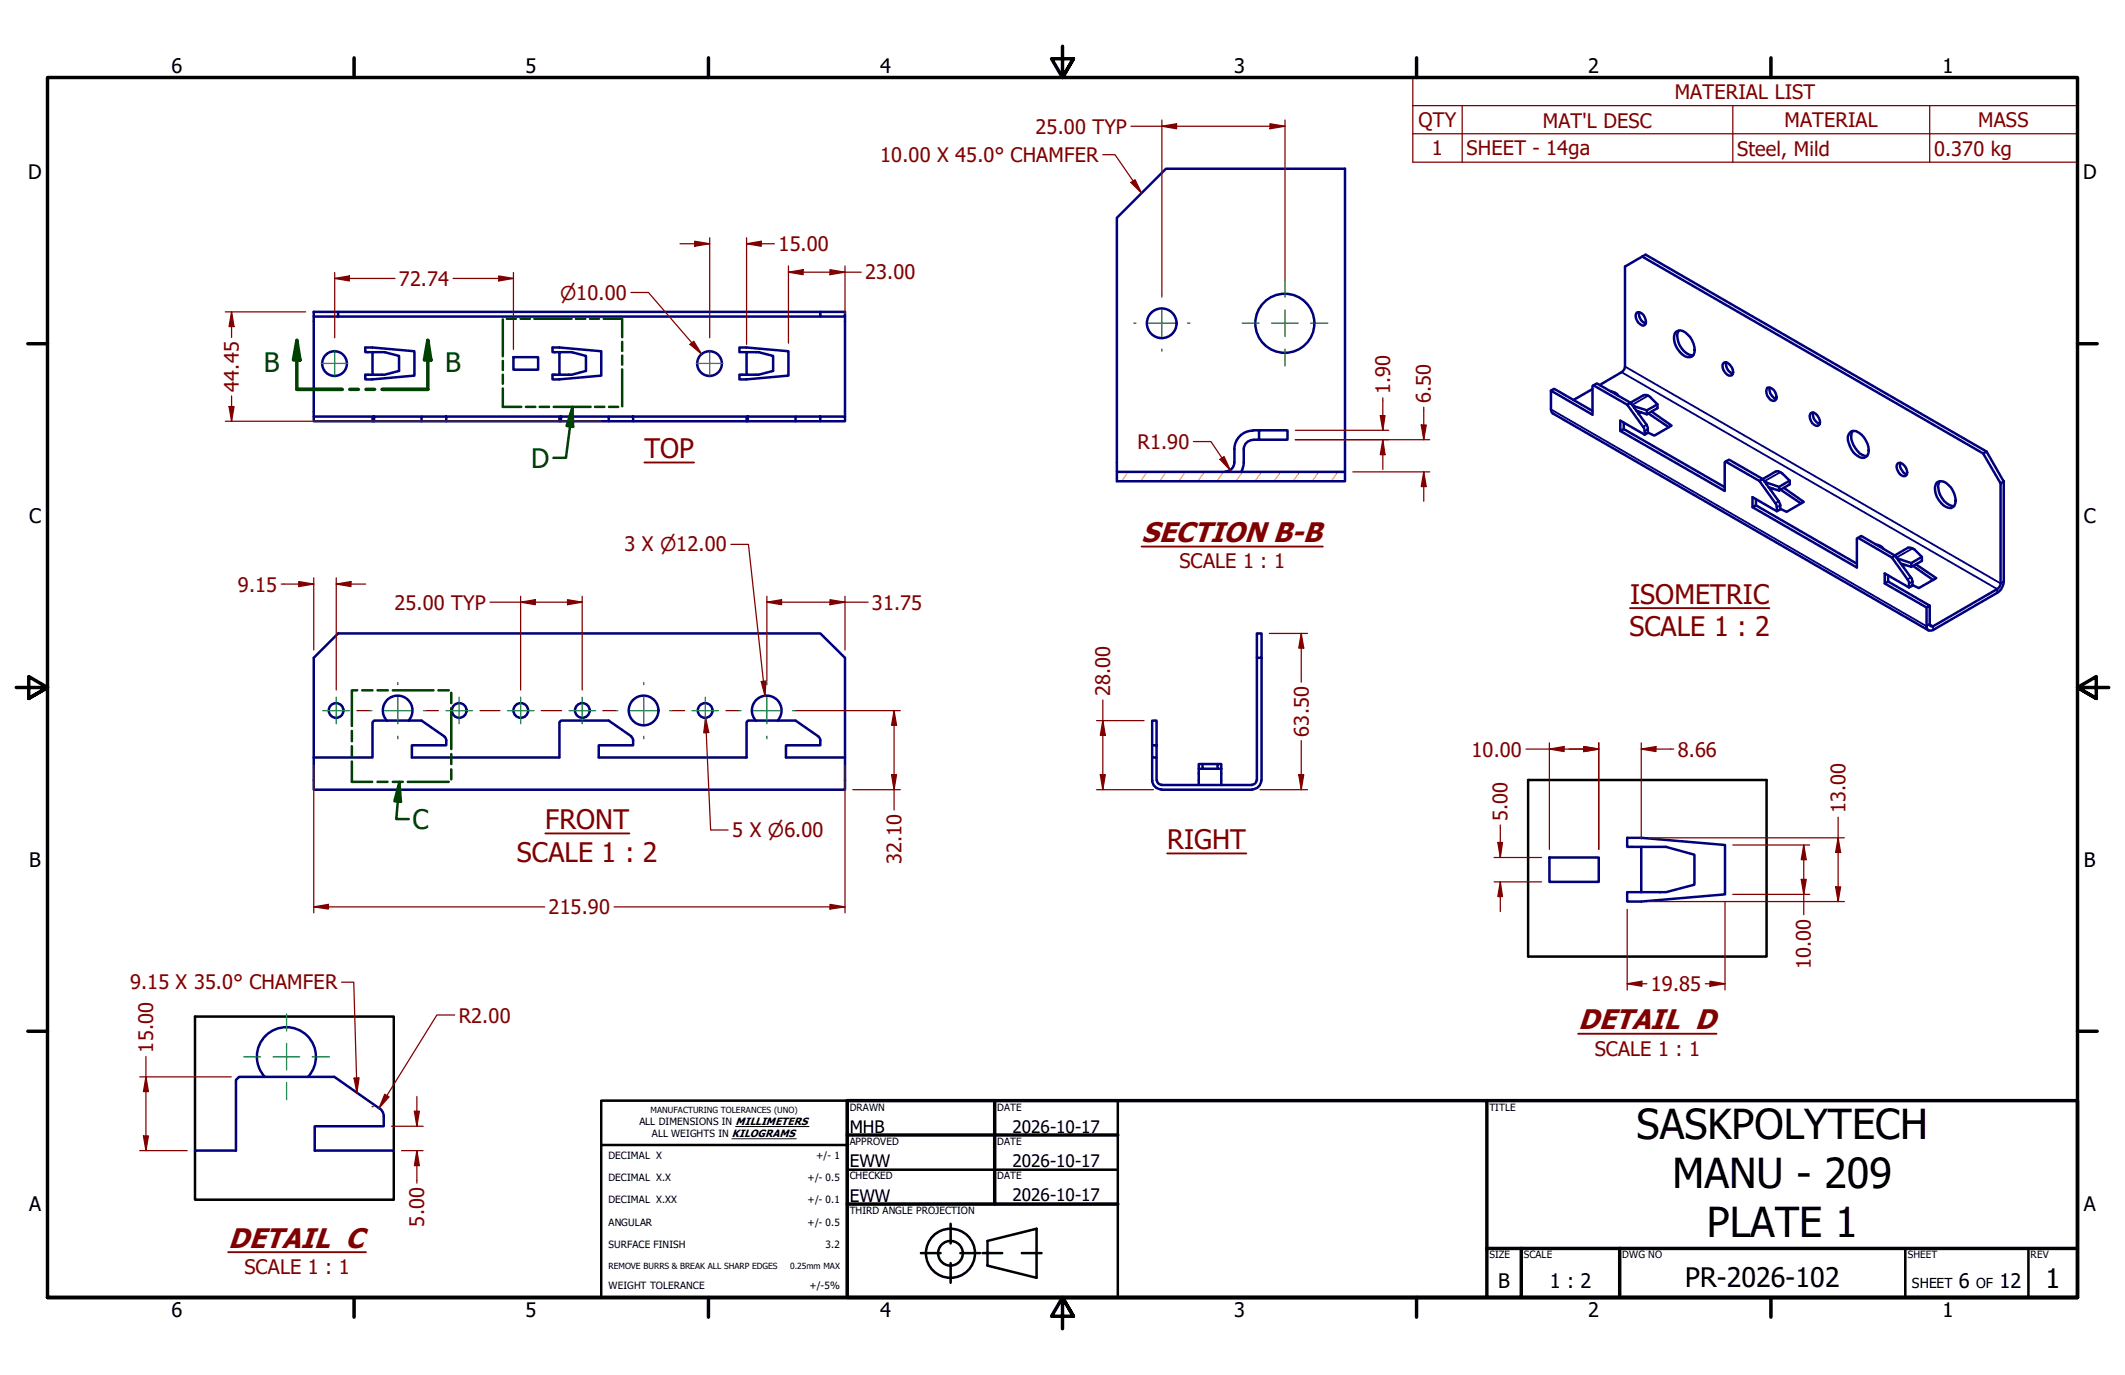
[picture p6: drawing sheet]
<svg xmlns="http://www.w3.org/2000/svg" width="432mm" height="279mm" viewBox="0 0 432 279" stroke-linecap="round" stroke-linejoin="round" font-family="sans-serif">
<!-- layer: Hatch (EDDT) -->
<path d="M229.2 95.9l-1.3 1.9M233.1 95.9l-1.3 1.9M237 95.9l-1.4 1.9M240.9 95.9l-1.4 1.9M244.7 95.9l-1.3 1.9M248.6 95.9l-1.3 1.9M252.5 95.9l-1.4 1.9M256.3 95.9l-1.3 1.9M260.2 95.9l-1.3 1.9M264.1 95.9l-1.3 1.9M268 95.9l-1.4 1.9M271.8 95.9l-1.3 1.9" fill="none" stroke="#ff8000" stroke-width=".2"/>
<!-- layer: Symbol (EDDT) -->
<path d="M130.9 94h10.1M232 111.1h36.8M331.2 123.6h28.3M110.8 169.4h17.1M237.2 173.4h16M320.7 210.1h28.1M46.4 254.4h28" fill="none" stroke="#800000" stroke-width=".38"/>
<!-- layer: Visible (EDDT) -->
<g fill="none" stroke="#000080" stroke-width=".51">
<path d="M333.7 52.1l69.3 40M63.8 63.4h4.9v.9h-4.9zM63.8 64.3v20.3M68.7 64.3h98M68.7 63.4h98M75.7 71.6h2.5l2.9 .7v3.1l-2.9 .7h-2.5zM75.7 71.6h-1.5v-1h1.5l8.5 .8v4.9l-8.5 .8h-1.5v-1h1.5M104.3 72.6h5v2.5h-5zM113.7 71.6h2.5l2.9 .7v3.1l-2.9 .7h-2.5zM113.7 71.6h-1.4v-1h1.4l8.5 .8v4.9l-8.5 .8h-1.4v-1h1.4M151.7 71.6h-1.5v-1h1.5l8.5 .8v4.9l-8.5 .8h-1.5v-1h1.5M151.7 71.6h2.5l2.9 .7v3.1l-2.9 .7h-2.5z"/>
<path d="M166.7 63.4h5v.9h-5zM171.7 64.3v20.3M315.2 79.4v3.8l.3 .8 76.4 44.1M323.6 79.1l-3.9 2.2M323.8 78.3l6.8 3.9M325.1 78.2l4.4-2.6a1.41 1.41 0 0 0 .7-1.1v-20.3l4.2-2.4 69.3 40M327.3 79.5a1.97 1.97 0 0 1 1.5 .9M332.6 63.5a1.7 1.7 0 0 1 1.6 2.5 1.04 1.04 0 0 1-1.3-.5 1.74 1.74 0 0 1-.3-2zM333.1 63.4a2.12 2.12 0 0 0 1.4 2.3M340.6 67.4a1.58 1.58 0 0 1 2.3 .5 4 4 0 0 1 1.2 4.2 1.43 1.43 0 0 1-2.2 0 4.3 4.3 0 0 1-1.6-4.3zM341.1 67.2a3.7 3.7 0 0 0 1 4 2.53 2.53 0 0 0 1.9 1M350.3 73.7a1.01 1.01 0 0 1 1.3 .5 1.63 1.63 0 0 1 .3 2.1 1.62 1.62 0 0 1-1.8-1.5v-.8z"/>
<path d="M350.8 73.7a2.05 2.05 0 0 0 1.3 2.2M359.1 78.8a1.7 1.7 0 0 1 1.6 2.5 1.01 1.01 0 0 1-1.3-.5 1.89 1.89 0 0 1-.3-2zM359.6 78.7a2.08 2.08 0 0 0 1.3 2.4M75.7 84.6h-11.9v1h11.9M76 84.6h-.3v1h.3v-1h9.7M76 85.6h9.7M85.7 84.6h5v1h-5zM90.7 85.6h23M90.7 84.6h23M114 84.6h-.3v1h.3v-1h9.7M114 85.6h9.7M123.7 84.6h5v1h-5z"/>
<path d="M128.7 85.6h23M128.7 84.6h23M152 84.6h-.3v1h.3v-1h9.7M152 85.6h9.7M161.7 84.6h5v1h-5zM166.7 84.6h5v1h-5M226.9 95.9v-51.6l10-10h36.4v63.5h-46.4v-1.9h46.4M250.8 91.2v2.8M250.8 93.9a1.87 1.87 0 0 1-1.8 1.9M252.7 93.9l-.1 .8-.4 1.1M252.7 91.2v2.8M254.6 87.5a3.8 3.8 0 0 0-3.8 3.8"/>
<path d="M254.6 89.4a1.87 1.87 0 0 0-1.9 1.9M254.6 89.3h7v-1.9h-5.8v1.9M254.6 87.4h1.2M329.2 87.6l21.3 12.2v-5.9l.8-.5 6.9 3.9 2.6-1.5a1.16 1.16 0 0 1 1.3 .4l1.6 1.5v.7l-2.2 1.3v-.8l2.2-1.2M329.9 87.2l-.7 .4v-2.1l5 2.8M329.9 85.9v1.3M329.9 87.2l20.6 11.8M330.6 82.2l.7-.3 3.3 4.4a2.06 2.06 0 0 1 .2 1.6l-.6 .4a2.06 2.06 0 0 0-.3-1.6zM331.3 81.9l2.6-1.6a1.26 1.26 0 0 1 1.4 .3l1.5 1.6v.7l-2.2 1.3v-.8l2.2-1.2M331.3 81.9l-6.8-4-.9 .5v5.9l-8.4-4.9 .6-.4 7.8 4.5M331.7 82.3l.3 .2M332 82.9v-.4l2.6 .9"/>
<path d="M332.5 83.4l2.1 .8M333.4 83.8l-.5 .3M335 84l4.1 2.8M335.6 83.6l4.1 2.9-3.5 2-1.4-.6M350.6 93.8l6.9 3.9M357.5 97.7l.7-.4 3.2 4.6a2.39 2.39 0 0 1 .4 1.6l-.7 .4a2.39 2.39 0 0 0-.4-1.7zM358.5 97.9l.4 .1M358.9 98.4v-.4l2.6 .9M359.3 99l2.2 .7M360.3 99.3l-.5 .3M361.8 99.5l4.2 2.8M362.5 99.1l4 2.9-3.5 2-1.2-.6"/>
<path d="M368 83.9a1.49 1.49 0 0 1 1.8 1.4 .85 .85 0 0 1-.5 1.3 1.84 1.84 0 0 1-1.3-2.7zM368.4 83.8a2.08 2.08 0 0 0 1.4 2.4M375.9 87.9a1.38 1.38 0 0 1 1.9 0 4 4 0 0 1 1.7 4.6 1.2 1.2 0 0 1-1.7 .3 4.7 4.7 0 0 1-2.3-4zM376.5 87.6a3.1 3.1 0 0 0 .5 3.5 2.72 2.72 0 0 0 2.4 1.5M385.6 94.2a1.51 1.51 0 0 1 1.9 1.4 .82 .82 0 0 1-.5 1.2 1.88 1.88 0 0 1-1.4-2.6zM386.1 94a2.08 2.08 0 0 0 1.4 2.4M393.6 98a1.74 1.74 0 0 1 2.3 .6 4 4 0 0 1 1.2 4.1 1.13 1.13 0 0 1-1.7 .3 4.2 4.2 0 0 1-2.1-4.5zM394.1 97.8a3.8 3.8 0 0 0 1.5 4.5l.5 .3 1 .3M403 92.1l.7-.3 3.5 6.1-.7 .3zM406.5 98.2v20.4a1.41 1.41 0 0 1-.7 1.1l-13.2 7.6-.4-.2-.1-.3v-3.7M407.2 97.9v20.3a2.98 2.98 0 0 1-1.4 2.3l-13 7.5a.84 .84 0 0 1-.9 .1 .84 .84 0 0 1-.4-.8v-3.9M356.1 103.1l21.2 12.2v-5.9l.9-.5 6.9 4"/>
<path d="M356.8 102.7l-.7 .4v-2.1l5 2.9M356.8 101.4v1.3M356.8 102.7l20.5 11.9M377.6 109.3l6.8 4M381.1 110.6a2.28 2.28 0 0 1 1.6 .9M383.7 118.2l8.4 4.9-.6 .3-8.5-4.8M383.7 118.2l-.7 .4v-2.1l4.9 2.9M383.7 116.9v1.3M384.4 113.3l.7-.4 3.2 4.4a2.39 2.39 0 0 1 .3 1.7l-.7 .4a1.73 1.73 0 0 0-.3-1.7zM385.1 112.8l2.6-1.5a1.73 1.73 0 0 1 1.4 .4l1.4 1.5v.8l-2.1 1.2M385.4 113.3l.4 .2M385.8 113.9v-.4l2.6 .9v.8l-2.2-.7"/>
<path d="M387.2 114.8l-.5 .3M388.7 115l4.1 2.9M389.3 114.7l4.1 2.8-3.5 2-1.3-.6M390.5 113.2l-2.1 1.2M68.7 128.7h98l5 5v26.8h-107.9v-26.8zM255.4 128.7h.9v5h-.9zM255.4 133.7v24.9M256.3 133.7v24.9M78.6 146.4a3 3 0 0 1 .1-4.2 3 3 0 0 1 4.2 0 3 3 0 0 1 .1 4.2M90.2 149.6l-4.5-3.2h-9.7l-.3 .3v7.2h-11.9M90.3 149.7l.4 .8M128.2 149.7l.5 .8"/>
<path d="M128.3 149.6l-4.6-3.2h-9.7l-.3 .3v7.2h-30v-2.5h7v-1M153.6 146.4a3 3 0 0 1 .1-4.2 3 3 0 0 1 4.2 0 3 3 0 0 1 .1 4.2M166.2 149.6l-4.5-3.2h-9.7l-.3 .3v7.2h-30v-2.5h7v-1M166.3 149.7l.4 .8M166.7 150.4v1h-7v2.5h12M234.1 151.4v2.5h.9v4.7M234.1 153.9v4.6a1.87 1.87 0 0 0 1.9 1.9M235 151.4v-5h-.9v5h.9v2.5M235.1 158.5a.92 .92 0 0 0 .9 .9M236 159.5h18.4M243.6 156.2h.7M244.3 155.3v.9h3.1"/>
<path d="M244.3 155.3h-.7v4.2M244.3 155.3h3.1M247.4 155.3h.8v.9h-.8zM248.2 156.2v3.3M255.3 158.5a.92 .92 0 0 1-.9 .9M256.3 158.5a1.87 1.87 0 0 1-1.9 1.9M236 160.5h18.4M314.8 174.2h10.1v5h-10.1zM333.5 172.1h5l5.8 1.6v6.1l-5.8 1.5h-5zM333.5 172.1h-2.9v-1.9h2.9l17 1.5v10l-17 1.5h-2.9v-1.9h2.9M53.8 218.8a6 6 0 0 1 .2-8.4 6 6 0 0 1 8.4 0 6 6 0 0 1 .2 8.4M77.1 225.2l-9.2-6.4h-19.3l-.7 .7v14.3h-8.3"/>
<path d="M77.1 225.2l.6 .6 .2 .7 .1 2.4h-14.1v4.9h16.1"/>
<circle cx="68" cy="73.9" r="2.51"/>
<circle cx="144.2" cy="73.9" r="2.51"/>
<circle cx="236.1" cy="65.7" r="3"/>
<circle cx="261.1" cy="65.7" r="6"/>
<circle cx="68.3" cy="144.4" r="1.49"/>
<circle cx="93.3" cy="144.4" r="1.49"/>
<circle cx="105.8" cy="144.4" r="1.49"/>
<circle cx="118.3" cy="144.4" r="1.49"/>
<circle cx="130.8" cy="144.4" r="3"/>
<circle cx="143.3" cy="144.4" r="1.49"/>
</g>
<!-- layer: Visible Narrow (EDDT) -->
<g fill="none" stroke="#000080" stroke-width=".38">
<path d="M329.5 75.6l76.3 44.1v.8M330.2 74.5l76.3 44.1 .7-.4M315.2 83.2l76.3 44.1 .6-.5 .7 .5v.7M332.7 83.6h-.1M334.6 86.3l-.7 .4M334.8 87.2l-.6 .4M334.9 80.4l-3.2 1.9M359.6 99.1h-.1M361.8 95.9l-3.3 1.9M361.4 101.9l-.7 .3M361.8 102.7l-.7 .4M386.5 114.6h-.2"/>
<path d="M388.3 117.3l-.7 .4M388.6 111.4l-3.2 1.9M388.6 118.2l-.7 .4"/>
</g>
<!-- layer: Break Line (EDDT) -->
<path d="M310.5 158.5h48.5v35.9h-48.5zM39.6 206.6h40.4v37.2h-40.4z" fill="none" stroke="#000" stroke-width=".51"/>
<!-- layer: Symbol (EDDT) -->
<path d="M287.1 21.5v-5.8h135v5.8M287.1 21.5h135v5.7M287.1 21.5v11.5h135v-5.8M287.1 27.2h135M297.1 21.5v11.5M352.1 21.5v11.5M392.1 21.5v11.5" fill="none" stroke="#800000" stroke-width=".25"/>
<!-- layer: Section Line (EDDT) -->
<path d="M60.3 79.1h9.2M60.3 69.2v4M71.1 79.1h1.7M74.4 79.1h1.7M77.7 79.1h9.2" fill="none" stroke="#004000" stroke-width=".7"/>
<path d="M60.3 69.2l.7 4h-1.4z" fill="#004000"/>
<path d="M60.3 69.2l.7 4h-1.4zM60.3 73.2v5.9M86.9 69.2v4" fill="none" stroke="#004000" stroke-width=".7"/>
<path d="M86.9 69.2l.7 4h-1.4z" fill="#004000"/>
<path d="M86.9 69.2l.7 4h-1.4zM86.9 73.2v5.9" fill="none" stroke="#004000" stroke-width=".7"/>
<!-- layer: Detail Boundary (EDDT) -->
<path d="M81.2 158.9l-.4 4" fill="none" stroke="#004000" stroke-width=".51"/>
<path d="M81.2 158.9l.3 4-1.4-.1z" fill="#004000"/>
<g fill="none" stroke="#004000" stroke-width=".51">
<path d="M116.3 82.7l-.5 4M71.5 154.7v4.2h4.1M71.5 148.5v2.1M71.5 151.6v2.1M72.6 140.3h-1.1v7.2M73.6 140.3h2.1M76.7 158.9h2M76.7 140.3h2.1M79.8 158.9h2.1M79.8 140.3h8.3M81.2 158.9l.3 4-1.4-.1zM82.9 158.9h8.3"/>
<path d="M89.1 140.3h2.1M91.7 140.8v2.1M91.7 143.9v8.3M91.7 153.2v2.1M91.7 156.3v2.1M80.8 162.9l-.3 3.5h2.6"/>
</g>
<path d="M116.3 82.7l.2 4-1.4-.1z" fill="#004000"/>
<g fill="none" stroke="#004000" stroke-width=".51">
<path d="M102.2 78.9v3.8h3.7M102.2 64.9v7.5M102.2 73.3v1.9M102.2 76.1v1.9M103 64.8h1.8M105.8 64.8h1.9M108.6 64.8h7.5M117 64.8h1.9M119.9 64.8h1.8M122.7 64.8h3.7v3.7M126.4 69.5v1.8M126.4 72.3v1.8"/>
<path d="M126.4 75.1v7.4M106.9 82.7h1.9M109.7 82.7h1.9M112.5 82.7h7.5M115.8 86.7l-.8 6.3h-2.5M116.3 82.7l.2 4-1.4-.1zM120.9 82.7h1.9M123.8 82.7h1.8"/>
</g>
<!-- layer: Border (EDDT) -->
<g fill="none" stroke="#000" stroke-width=".7">
<path d="M71.9 11.7v4M144 11.7v4M215.9 9.4v6.3l-2.2-3.8h4.4l-2.2 3.8 2.2-3.8M287.8 11.7v4M359.9 11.7v4M5.7 69.8h4M422.1 69.8h4M3.3 139.7h6.4l-3.9-2.2v4.4l3.9-2.2-3.9 2.2M428.5 139.7h-6.4l3.9-2.2v4.4l-3.9-2.2 3.9 2.2M5.7 209.5h4M422.1 209.5h4M172.1 223.6h250v40.1h-250z"/>
<path d="M172.1 230.6h55M202.1 223.6v21.1M302.1 223.6v40.1M172.1 244.7h55M302.1 253.7h120M309.1 253.7v10M329.1 253.7v10M9.7 263.7v-248h412.4v248h-412.4h412.4M71.9 263.7v4M144 263.7v4M218.1 267.5l-2.2-3.8 2.2 3.8h-4.4l2.2-3.8v6.3M287.8 263.7v4"/>
<path d="M359.9 263.7v4"/>
</g>
<!-- layer: Title (EDDT) -->
<g fill="none" stroke="#000" stroke-width=".51">
<path d="M122.2 223.6h49.9v40.1h-49.9zM122.2 232.7h49.9M172.1 237.7h55M227.1 223.6v40.1M187.1 254.6h4M193.2 248.7v4M193.2 256.7v4M195.1 254.6h4M199.6 254.6h4M200.7 252.2l9.9-2.5v10l-9.9-2.5zM207.6 254.6h4M387.2 253.7v10"/>
<path d="M412.2 253.7v10"/>
<circle cx="193.1" cy="254.7" r="5"/>
<circle cx="193.1" cy="254.7" r="2.51"/>
</g>
<path d="M148.7 231.4h13.1M149.5 228.9h14.9" fill="none" stroke="#000" stroke-width=".2"/>
<!-- layer: Dimension (EDDT) -->
<path d="M63.8 184.3h2.9" fill="none" stroke="#800000" stroke-width=".25"/>
<path d="M63.8 184.3l2.9-.5v.9z" fill="#800000"/>
<path d="M63.8 184.3l2.9-.5v.9zM168.7 184.3h3" fill="none" stroke="#800000" stroke-width=".25"/>
<path d="M168.7 183.8l3 .5-3 .4z" fill="#800000"/>
<path d="M47.1 82.6v3M63.8 155.5v30M171.7 155.5v30M66.7 184.3h44M124.8 184.3h43.9M168.7 183.8l3 .5-3 .4z" fill="none" stroke="#800000" stroke-width=".25"/>
<path d="M46.5 82.6h1.1l-.5 3z" fill="#800000"/>
<path d="M47.1 63.4v3M46.5 82.6h1.1l-.5 3z" fill="none" stroke="#800000" stroke-width=".25"/>
<path d="M47.1 63.4l.5 3h-1.1z" fill="#800000"/>
<path d="M45.8 63.4h16.3M47.1 63.4l.5 3h-1.1zM47.1 66.4v2.2M45.8 85.6h76.3M47.1 80.5v2.1M143.4 145.9l.1 3" fill="none" stroke="#800000" stroke-width=".25"/>
<path d="M143.4 145.9l.6 2.9-1 .1z" fill="#800000"/>
<path d="M60.7 118.7h3.1M143.4 145.9l.6 2.9-1 .1zM143.5 148.9l.9 19.8h3.6" fill="none" stroke="#800000" stroke-width=".25"/>
<path d="M60.7 118.2l3.1 .5-3.1 .5z" fill="#800000"/>
<path d="M60.7 118.2l3.1 .5-3.1 .5zM68.3 118.7h3" fill="none" stroke="#800000" stroke-width=".25"/>
<path d="M68.3 118.7l3-.5v1z" fill="#800000"/>
<path d="M57.1 118.7h3.6M63.8 117.4v14.7M68.3 118.7l3-.5v1zM68.3 117.4v22.8M71.3 118.7h3M181.7 157.4v3.1" fill="none" stroke="#800000" stroke-width=".25"/>
<path d="M181.2 157.4h1l-.5 3.1z" fill="#800000"/>
<path d="M181.2 157.4h1l-.5 3.1zM181.7 144.4v3" fill="none" stroke="#800000" stroke-width=".25"/>
<path d="M181.7 144.4l.5 3h-1z" fill="#800000"/>
<g fill="none" stroke="#800000" stroke-width=".25">
<path d="M155.1 138.4l.3 3M72.5 144.4h2.6M86.5 144.4h2.6M97.5 144.4h4.1M110 144.4h4.1M122.5 144.4h2.6M136.5 144.4h2.6M147.5 144.4h2.6M161.5 144.4h21.4M181.7 144.4l.5 3h-1zM181.7 147.4v10M173.3 160.5h9.6"/>
<path d="M181.7 160.5v4.1"/>
</g>
<!-- layer: Center Mark (EDDT) -->
<g fill="none" stroke="#008040" stroke-width=".25">
<path d="M65.3 73.9h5.4M68 71.2v5.4M141.5 73.9h5.4M144.2 71.2v5.4M80.8 138.7v.4M130.8 138.7v.4M155.8 138.7v.4M65.6 144.4h5.4M68.3 141.7v5.4M75.1 144.4h.5M78.1 144.4h5.4M80.8 141.7v5.4"/>
<path d="M80.8 149.6v.5M86 144.4h.5M90.6 144.4h5.4M93.3 141.7v5.4M103.1 144.4h5.4M105.8 141.7v5.4M115.6 144.4h5.4M118.3 141.7v5.4M125.1 144.4h.4M128.1 144.4h5.4M130.8 141.7v5.4M130.8 149.6v.5"/>
<path d="M136.1 144.4h.4M140.6 144.4h5.4M143.3 141.7v5.4M150.1 144.4h.5M153.1 144.4h5.4M155.8 141.7v5.4M155.8 149.6v.5M161 144.4h.5"/>
</g>
<!-- layer: Dimension (EDDT) -->
<path d="M154.7 138.5l.9-.1-.2 3z" fill="#800000"/>
<path d="M148.5 110.6h3.6l3 27.8M105.8 122.4h3M154.7 138.5l.9-.1-.2 3z" fill="none" stroke="#800000" stroke-width=".25"/>
<path d="M105.8 122.4l3-.5v1z" fill="#800000"/>
<path d="M105.8 122.4l3-.5v1zM115.3 122.4h3" fill="none" stroke="#800000" stroke-width=".25"/>
<path d="M115.3 121.9l3 .5-3 .5z" fill="#800000"/>
<path d="M99.6 122.4h6.2M105.8 121.2v19M108.8 122.4h6.5M115.3 121.9l3 .5-3 .5zM118.3 121.2v19M155.8 122.4h3" fill="none" stroke="#800000" stroke-width=".25"/>
<path d="M155.8 122.4l3-.5v1z" fill="#800000"/>
<path d="M155.8 122.4l3-.5v1zM168.7 122.4h3" fill="none" stroke="#800000" stroke-width=".25"/>
<path d="M168.7 121.9l3 .5-3 .5z" fill="#800000"/>
<path d="M289.3 86.4v2.9M155.8 121.2v17.2M158.8 122.4h9.9M168.7 121.9l3 .5-3 .5zM171.7 122.4h4.7M171.7 121.2v10.9" fill="none" stroke="#800000" stroke-width=".25"/>
<path d="M288.8 86.4h1l-.5 2.9z" fill="#800000"/>
<path d="M288.8 86.4h1l-.5 2.9zM289.3 95.9v3" fill="none" stroke="#800000" stroke-width=".25"/>
<path d="M289.3 95.9l.5 3h-1z" fill="#800000"/>
<path d="M248.3 93l1.7 2.6M263.2 89.3h27.3M274.9 95.9h15.6M289.3 95.9l.5 3h-1zM289.3 82.7v3.7M289.3 98.9v3" fill="none" stroke="#800000" stroke-width=".25"/>
<path d="M247.9 93.3l.8-.5 1.3 2.8z" fill="#800000"/>
<path d="M242.5 89.7h3.6l2.8 4.3-.6-1M247.9 93.3l.8-.5 1.3 2.8zM281 84.5v2.9" fill="none" stroke="#800000" stroke-width=".25"/>
<path d="M280.5 84.5h.9l-.4 2.9z" fill="#800000"/>
<path d="M280.5 84.5h.9l-.4 2.9zM281 89.3v3.1" fill="none" stroke="#800000" stroke-width=".25"/>
<path d="M281 89.3l.4 3.1h-.9z" fill="#800000"/>
<path d="M236.1 25.7h3M263.2 87.4h19M263.2 89.3h19M281 89.3l.4 3.1h-.9zM281 80.8v3.7M281 92.4v3" fill="none" stroke="#800000" stroke-width=".25"/>
<path d="M236.1 25.7l3-.6v1.1z" fill="#800000"/>
<path d="M236.1 25.7l3-.6v1.1zM258.1 25.7h3" fill="none" stroke="#800000" stroke-width=".25"/>
<path d="M258.1 25.1l3 .6-3 .5z" fill="#800000"/>
<path d="M229.8 25.7h6.3M236.1 24.4v35.5M239.1 25.7h19M258.1 25.1l3 .6-3 .5zM261.1 24.4v32.6" fill="none" stroke="#800000" stroke-width=".25"/>
<!-- layer: Symbol (EDDT) -->
<path d="M230.3 36.8l1.7 2.4" fill="none" stroke="#800000" stroke-width=".25"/>
<path d="M229.8 37.1l.8-.6 1.4 2.7z" fill="#800000"/>
<path d="M224.1 31.4h2.5l3.7 5.4M229.8 37.1l.8-.6 1.4 2.7z" fill="none" stroke="#800000" stroke-width=".25"/>
<!-- layer: Dimension (EDDT) -->
<path d="M264.4 128.7v3" fill="none" stroke="#800000" stroke-width=".25"/>
<path d="M264.4 128.7l.5 3h-1z" fill="#800000"/>
<path d="M264.4 128.7l.5 3h-1zM264.4 157.4v3.1" fill="none" stroke="#800000" stroke-width=".25"/>
<path d="M263.9 157.4h1l-.5 3.1z" fill="#800000"/>
<path d="M257.9 128.7h7.8M264.4 131.7v6.9M224.1 146.4v3M263.9 157.4h1l-.5 3.1zM264.4 150.5v6.9M256 160.5h9.7" fill="none" stroke="#800000" stroke-width=".25"/>
<path d="M224.1 146.4l.5 3h-1z" fill="#800000"/>
<path d="M224.1 146.4l.5 3h-1zM224.1 157.4v3.1" fill="none" stroke="#800000" stroke-width=".25"/>
<path d="M223.6 157.4h1l-.5 3.1z" fill="#800000"/>
<path d="M68 56.6h3M222.8 146.4h9.7M223.6 157.4h1l-.5 3.1zM224.1 142.2v4.2M224.1 149.4v8M222.8 160.5h11.6" fill="none" stroke="#800000" stroke-width=".25"/>
<path d="M68 56.6l3-.5v1z" fill="#800000"/>
<path d="M68 56.6l3-.5v1zM101.3 56.6h3" fill="none" stroke="#800000" stroke-width=".25"/>
<path d="M101.3 56.1l3 .5-3 .5z" fill="#800000"/>
<path d="M68 55.4v13.2M71 56.6h9.3M92.1 56.6h9.2M101.3 56.1l3 .5-3 .5zM104.3 55.4v15.6M140.6 69.7l2 2.2" fill="none" stroke="#800000" stroke-width=".25"/>
<path d="M140.2 70l.8-.7 1.6 2.6z" fill="#800000"/>
<path d="M128.2 59.4h3.6l8.8 10.3M141.2 49.5h3M140.2 70l.8-.7 1.6 2.6z" fill="none" stroke="#800000" stroke-width=".25"/>
<path d="M141.2 49l3 .5-3 .5z" fill="#800000"/>
<path d="M141.2 49l3 .5-3 .5zM151.7 49.5h3" fill="none" stroke="#800000" stroke-width=".25"/>
<path d="M151.7 49.5l3-.5v1z" fill="#800000"/>
<path d="M138.2 49.5h3M144.2 48.3v20.3M151.7 49.5l3-.5v1zM151.7 48.3v21.7M154.7 49.5h2.7M84.7 225.8v3.1" fill="none" stroke="#800000" stroke-width=".25"/>
<path d="M84.2 225.8h1l-.5 3.1z" fill="#800000"/>
<path d="M84.2 225.8h1l-.5 3.1zM84.7 233.8v3.1" fill="none" stroke="#800000" stroke-width=".25"/>
<path d="M84.7 233.8l.5 3.1h-1z" fill="#800000"/>
<path d="M29.7 218.8v3M79.6 228.9h6.4M81.6 233.8h4.4M84.7 233.8l.5 3.1h-1zM84.7 222.8v3M84.7 236.9v3.5" fill="none" stroke="#800000" stroke-width=".25"/>
<path d="M29.7 218.8l.5 3h-1.1z" fill="#800000"/>
<path d="M29.7 218.8l.5 3h-1.1zM29.7 230.8v3" fill="none" stroke="#800000" stroke-width=".25"/>
<path d="M29.1 230.8h1.1l-.5 3z" fill="#800000"/>
<path d="M28.4 218.8h18.6M29.7 214.7v4.1M28.4 233.8h9.6M29.1 230.8h1.1l-.5 3zM29.7 221.8v9" fill="none" stroke="#800000" stroke-width=".25"/>
<!-- layer: Symbol (EDDT) -->
<path d="M72.5 219v3.1" fill="none" stroke="#800000" stroke-width=".25"/>
<path d="M71.9 219.1l1.1-.1-.5 3.1z" fill="#800000"/>
<path d="M69.4 199.6h2.5l.6 19.4M71.9 219.1l1.1-.1-.5 3.1z" fill="none" stroke="#800000" stroke-width=".25"/>
<!-- layer: Dimension (EDDT) -->
<path d="M78.6 222.6l-1.6 2.6" fill="none" stroke="#800000" stroke-width=".25"/>
<path d="M78.2 222.4l.9 .5-2.1 2.3z" fill="#800000"/>
<path d="M160.2 55.3h3M92.4 206.2h-3.6l-10.2 16.4M75.8 224.9h-.2M78.2 222.4l.9 .5-2.1 2.3z" fill="none" stroke="#800000" stroke-width=".25"/>
<path d="M160.2 55.3l3-.5v1z" fill="#800000"/>
<path d="M160.2 55.3l3-.5v1zM168.7 55.3h3" fill="none" stroke="#800000" stroke-width=".25"/>
<path d="M168.7 54.8l3 .5-3 .5z" fill="#800000"/>
<path d="M160.2 54v15.7M163.2 55.3h5.5M168.7 54.8l3 .5-3 .5zM171.7 55.3h3.3M171.7 54v9.7M304.9 171.2v3" fill="none" stroke="#800000" stroke-width=".25"/>
<!-- layer: Center Mark (EDDT) -->
<g fill="none" stroke="#008040" stroke-width=".25">
<path d="M236.1 59.9v.5M261.1 57v3.4M230.4 65.7h.4M233.4 65.7h5.4M236.1 63v5.4M236.1 70.9v.5M241.3 65.7h.5M252.4 65.7h3.4M258.4 65.7h5.4M261.1 63v5.4M261.1 70.9v3.5M266.3 65.7h3.5"/>
<path d="M49.5 214.8h3.5M55.5 214.8h5.4M58.2 206.1v3.4M58.2 212v5.4M58.2 220v3.5M63.4 214.8h3.5"/>
</g>
<!-- layer: Dimension (EDDT) -->
<path d="M304.4 171.2h.9l-.4 3z" fill="#800000"/>
<path d="M304.4 171.2h.9l-.4 3zM304.9 179.2v3" fill="none" stroke="#800000" stroke-width=".25"/>
<path d="M304.9 179.2l.4 3h-.9z" fill="#800000"/>
<path d="M321.8 152.2h3.1M303.6 174.2h9.6M303.6 179.2h9.6M304.9 179.2l.4 3h-.9zM304.9 167.6v3.6M304.9 182.2v3" fill="none" stroke="#800000" stroke-width=".25"/>
<path d="M321.8 151.7l3.1 .5-3.1 .5z" fill="#800000"/>
<path d="M314.8 152.2h3M321.8 151.7l3.1 .5-3.1 .5z" fill="none" stroke="#800000" stroke-width=".25"/>
<path d="M314.8 152.2l3-.5v1z" fill="#800000"/>
<path d="M310.1 152.2h4.7M314.8 152.2l3-.5v1zM314.8 150.9v21.7M317.8 152.2h7.1M324.9 150.9v21.7" fill="none" stroke="#800000" stroke-width=".25"/>
<path d="M321.8 151.7l3.1 .5-3.1 .5z" fill="#800000"/>
<path d="M321.8 151.7l3.1 .5-3.1 .5zM333.5 152.2h3" fill="none" stroke="#800000" stroke-width=".25"/>
<path d="M333.5 152.2l3-.5v1z" fill="#800000"/>
<path d="M318.8 152.2h3M324.9 150.9v21.7M333.5 152.2l3-.5v1zM333.5 150.9v19.6M336.5 152.2h3.6M373.5 170.2v3" fill="none" stroke="#800000" stroke-width=".25"/>
<path d="M373.5 170.2l.5 3h-1z" fill="#800000"/>
<path d="M373.5 170.2l.5 3h-1zM373.5 180.2v3" fill="none" stroke="#800000" stroke-width=".25"/>
<path d="M373 180.2h1l-.5 3z" fill="#800000"/>
<path d="M335.1 170.2h39.7M366.5 178.7v3M373.5 166.1v4.1M373.5 173.2v7M335.1 183.2h39.7M373 180.2h1l-.5 3z" fill="none" stroke="#800000" stroke-width=".25"/>
<path d="M366 178.7h1l-.5 3z" fill="#800000"/>
<path d="M366 178.7h1l-.5 3zM366.5 171.7v3" fill="none" stroke="#800000" stroke-width=".25"/>
<path d="M366.5 171.7l.5 3h-1z" fill="#800000"/>
<path d="M352.1 171.7h15.6M366.5 171.7l.5 3h-1zM366.5 174.7v4M330.6 199.9h3M352.1 181.7h15.6M366.5 181.7v4.2" fill="none" stroke="#800000" stroke-width=".25"/>
<path d="M330.6 199.9l3-.5v1z" fill="#800000"/>
<path d="M330.6 199.9l3-.5v1zM347.5 199.9h3" fill="none" stroke="#800000" stroke-width=".25"/>
<path d="M347.5 199.4l3 .5-3 .5z" fill="#800000"/>
<path d="M330.6 184.8v16.4M333.6 199.9h1M346.5 199.9h1M347.5 199.4l3 .5-3 .5zM350.5 183.3v17.9" fill="none" stroke="#800000" stroke-width=".25"/>
<g font-size="8.4">
<text x="332.5" y="231.4">SASKPOLYTECH</text>
<text x="339.9" y="241.4">MANU - 209</text>
<text x="346.8" y="251.3">PLATE 1</text>
</g>
<g font-size="5.8" fill="#800000">
<text x="232" y="110.2">SECTION B-B</text>
<text x="320.7" y="209.2">DETAIL D</text>
<text x="46.4" y="253.6">DETAIL C</text>
</g>
<g font-size="5.5" fill="#004000">
<text x="53.6" y="75.6">B</text>
<text x="90.4" y="75.6">B</text>
<text x="107.9" y="95">D</text>
<text x="83.8" y="168.5">C</text>
</g>
<g font-size="5.5" fill="#800000">
<text x="130.9" y="93.1">TOP</text>
<text x="331.2" y="122.7">ISOMETRIC</text>
<text x="331.1" y="129.3">SCALE 1 : 2</text>
<text x="110.8" y="168.5">FRONT</text>
<text x="237.2" y="172.5">RIGHT</text>
<text x="105" y="175.1">SCALE 1 : 2</text>
</g>
<g font-size="5.5">
<text x="342.5" y="261.6">PR-2026-102</text>
<text x="415.7" y="261.7">1</text>
</g>
<g font-size="4.1">
<text x="34.9" y="14.7">6</text>
<text x="106.8" y="14.7">5</text>
<text x="178.8" y="14.7">4</text>
<text x="250.8" y="14.7">3</text>
<text x="322.7" y="14.7">2</text>
<text x="394.7" y="14.7">1</text>
<text x="5.7" y="36.4">D</text>
<text x="423.3" y="36.4">D</text>
<text x="5.9" y="106.3">C</text>
<text x="423.4" y="106.3">C</text>
<text x="5.9" y="176.1">B</text>
<text x="423.4" y="176.1">B</text>
<text x="5.9" y="246">A</text>
<text x="423.4" y="246">A</text>
<text x="304.4" y="261.7">B</text>
<text x="314.9" y="261.7">1 : 2</text>
<text x="398" y="261.6">6</text>
<text x="406.3" y="261.6">12</text>
<text x="34.9" y="267.7">6</text>
<text x="106.8" y="267.7">5</text>
<text x="178.8" y="267.7">4</text>
<text x="250.8" y="267.7">3</text>
<text x="322.7" y="267.7">2</text>
<text x="394.7" y="267.7">1</text>
</g>
<g font-size="4.1" fill="#800000">
<text x="340.3" y="20.1">MATERIAL LIST</text>
<text x="210.4" y="27.2">25.00 TYP</text>
<text x="288.2" y="25.8">QTY</text>
<text x="313.5" y="25.9">MAT'L DESC</text>
<text x="362.6" y="25.8">MATERIAL</text>
<text x="402" y="25.8">MASS</text>
<text x="178.9" y="32.9">10.00 X 45.0° CHAMFER</text>
<text x="291" y="31.6">1</text>
<text x="298" y="31.6">SHEET - 14ga</text>
<text x="353" y="31.6">Steel, Mild</text>
<text x="393" y="31.6">0.370 kg</text>
<text x="158.2" y="51.1">15.00</text>
<text x="81" y="58.1">72.74</text>
<text x="175.8" y="56.8">23.00</text>
<text x="48.5" y="79.6" transform="rotate(-90 48.5 79.6)">44.45</text>
<text x="282.4" y="80.1" transform="rotate(-90 282.4 80.1)">1.90</text>
<text x="290.8" y="82" transform="rotate(-90 290.8 82)">6.50</text>
<text x="231.1" y="91.2">R1.90</text>
<text x="126.9" y="112">3 X ⌀12.00</text>
<text x="239.6" y="115.5">SCALE 1 : 1</text>
<text x="48.3" y="120.2">9.15</text>
<text x="80.1" y="123.9">25.00 TYP</text>
<text x="177.2" y="123.9">31.75</text>
<text x="225.6" y="141.5" transform="rotate(-90 225.6 141.5)">28.00</text>
<text x="265.9" y="149.7" transform="rotate(-90 265.9 149.7)">63.50</text>
<text x="299" y="153.7">10.00</text>
<text x="340.9" y="153.7">8.66</text>
<text x="306.3" y="166.8" transform="rotate(-90 306.3 166.8)">5.00</text>
<text x="375" y="165.2" transform="rotate(-90 375 165.2)">13.00</text>
<text x="148.8" y="170.1">5 X ⌀6.00</text>
<text x="183.2" y="175.6" transform="rotate(-90 183.2 175.6)">32.10</text>
<text x="111.4" y="185.7">215.90</text>
<text x="368" y="196.9" transform="rotate(-90 368 196.9)">10.00</text>
<text x="26.4" y="201">9.15 X 35.0° CHAMFER</text>
<text x="335.5" y="201.4">19.85</text>
<text x="93.2" y="207.8">R2.00</text>
<text x="31.1" y="213.9" transform="rotate(-90 31.1 213.9)">15.00</text>
<text x="324" y="214.5">SCALE 1 : 1</text>
<text x="86.2" y="249.2" transform="rotate(-90 86.2 249.2)">5.00</text>
<text x="49.7" y="258.9">SCALE 1 : 1</text>
</g>
<text font-size="3.9" fill="#800000" x="113.8" y="60.9">⌀10.00</text>
<g font-size="3.5">
<text x="172.7" y="230.1">MHB</text>
<text x="205.7" y="230.1">2026-10-17</text>
<text x="172.7" y="237.2">EWW</text>
<text x="205.7" y="237.1">2026-10-17</text>
<text x="172.7" y="244.2">EWW</text>
<text x="205.7" y="244.1">2026-10-17</text>
</g>
<g font-size="2.8">
<text x="388.5" y="261.6">SHEET</text>
<text x="401.6" y="261.6">OF</text>
</g>
<g font-size="2">
<text x="172.7" y="225.7">DRAWN</text>
<text x="202.6" y="225.7">DATE</text>
<text x="302.6" y="225.7">TITLE</text>
<text x="129.9" y="228.6">ALL DIMENSIONS IN MILLIMETERS</text>
<text x="132.5" y="231.1">ALL WEIGHTS IN KILOGRAMS</text>
<text x="172.7" y="232.7">APPROVED</text>
<text x="202.6" y="232.7">DATE</text>
<text x="123.6" y="235.5">DECIMAL X</text>
<text x="123.6" y="240">DECIMAL X.X</text>
<text x="165.9" y="235.5">+/- 1</text>
<text x="172.7" y="239.6">CHECKED</text>
<text x="202.6" y="239.6">DATE</text>
<text x="123.6" y="244.5">DECIMAL X.XX</text>
<text x="164.1" y="240">+/- 0.5</text>
<text x="164.1" y="244.5">+/- 0.1</text>
<text x="123.6" y="249">ANGULAR</text>
<text x="164.1" y="249.1">+/- 0.5</text>
<text x="172.7" y="246.7">THIRD ANGLE PROJECTION</text>
<text x="123.6" y="253.6">SURFACE FINISH</text>
<text x="167.8" y="253.7">3.2</text>
<text x="302.6" y="255.7">SIZE</text>
<text x="309.6" y="255.7">SCALE</text>
<text x="329.6" y="255.7">DWG NO</text>
<text x="387.7" y="255.7">SHEET</text>
<text x="412.6" y="255.7">REV</text>
<text x="123.6" y="261.9">WEIGHT TOLERANCE</text>
<text x="164.5" y="262">+/-5%</text>
</g>
<g font-size="1.7">
<text x="132.2" y="226.2">MANUFACTURING TOLERANCES (UNO)</text>
<text x="123.6" y="257.9">REMOVE BURRS &amp; BREAK ALL SHARP EDGES</text>
<text x="160.5" y="257.9">0.25mm MAX</text>
</g>
</svg>
